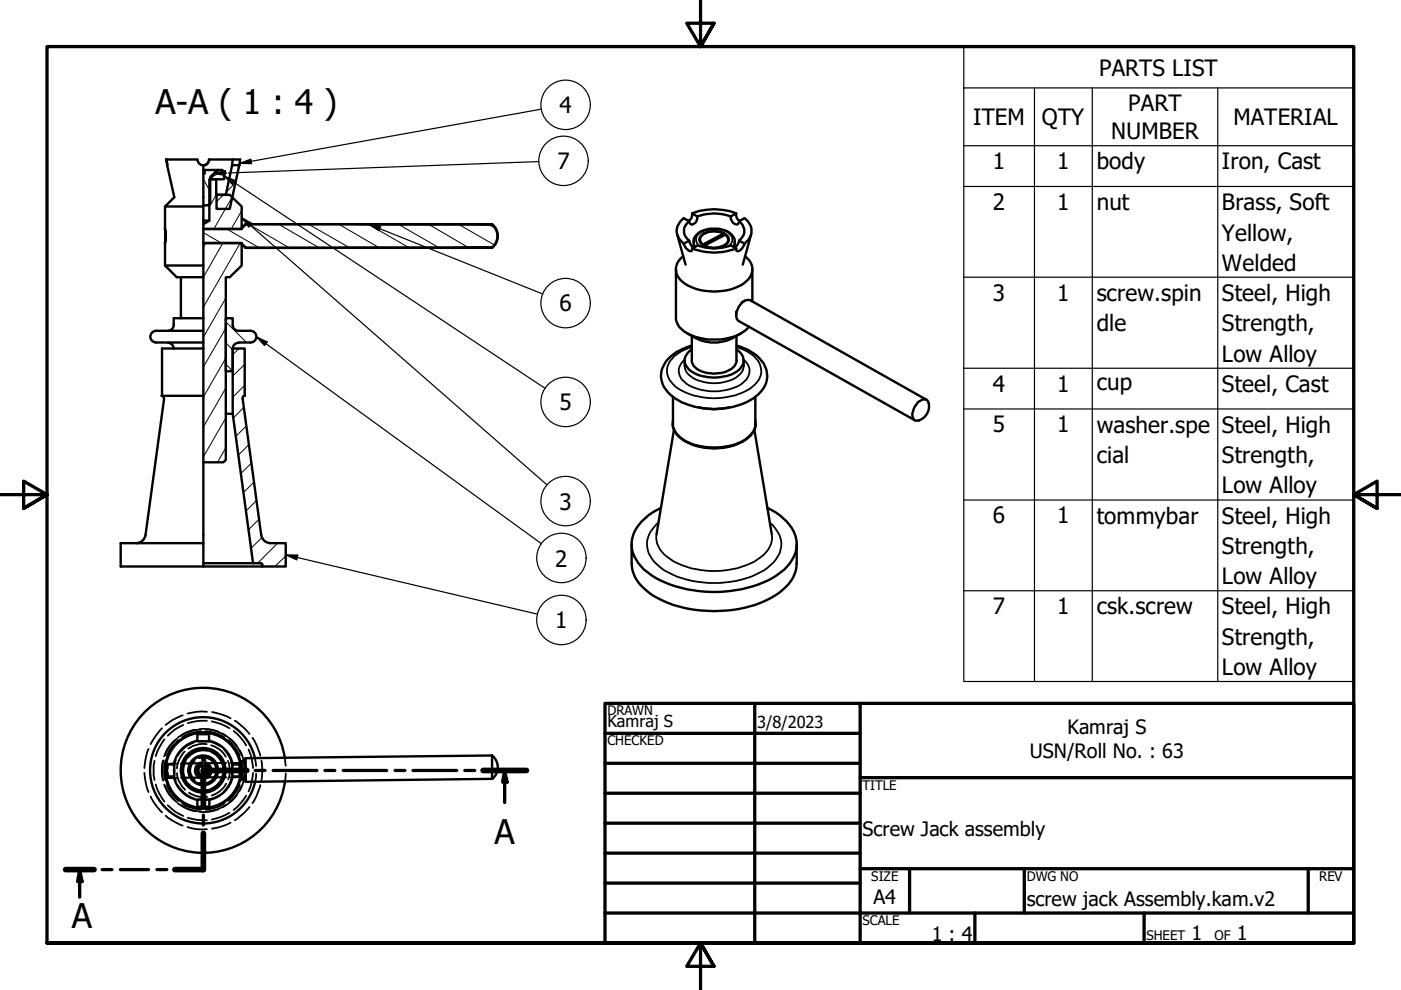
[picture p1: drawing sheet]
<svg xmlns="http://www.w3.org/2000/svg" width="297mm" height="210mm" viewBox="0 0 297 210" stroke-linecap="round" stroke-linejoin="round" font-family="sans-serif">
<!-- layer: Hatch (ISO) -->
<g fill="none" stroke="#000" stroke-width=".21">
<path d="M43.1 38l1.5 2.6M45.6 36l.2 .4M47.3 36.2l-2.4 1.4M50 38.7l-2 2M43.1 49.3l3.8 2.2M43.6 51.5l-.5 .9M45.8 41.3l-1.4 2.6M47.2 51.5l-4.1 7.3M47.4 41.3l-1.5 1.5M48.1 48.5l6.9 4M49.2 41.8l-3.9 6.7M50.9 51.5l-7.8 13.6"/>
<path d="M51.2 44.7l-2.2 3.8M52.7 47.5l8.6 5M59.1 47.5l8.6 5M65.4 47.5l8.6 5M71.8 47.5l8.5 5M78.2 47.6l8.5 4.9M84.5 47.6l8.5 4.9M90.9 47.6l8.4 4.9M97.3 47.6l7.5 4.3M103.7 47.7l1.3 .7M47.9 77.2l1.4 1.5M47.9 72.7l1.4 1.5"/>
<path d="M47.9 68.2l4.4 4.4M47.9 63.2l-4.8 8.3M47.9 69.6l-4.8 8.2M47.9 75.9l-4.8 8.3M50.7 73.9l-1.4 1.3M51.9 77.3l-2.6 2.4M47.9 82.3l-4.8 8.2M47.9 88.6l-4.8 8.3M47.9 95l-1.8 3M51.7 86.4l-2.2 2.2M51.9 81.7l-2.6 2.5M52.2 90.3l-2.2 2.3"/>
<path d="M52.8 94.3l-2.3 2.2M53.3 98.2l-2.2 2.2M53.8 102.2l-2.2 2.2M54.4 106.1l-2.3 2.3M54.9 110.1l-2.2 2.2M55.6 114l-2.4 2.2M58.9 115.2l-4.3 4.2M60.6 117.9l-2.3 2.2"/>
</g>
<!-- layer: Hidden (ISO) -->
<g fill="none" stroke="#000" stroke-width=".38">
<path d="M31.5 158.8a13.1 13.1 0 0 0-.9 4M34.4 154.4l-1.1 1.3-1.4 2.1M34.9 156.8a11.9 11.9 0 0 0-1.9 3.5M37 157a8 8 0 0 0-2.2 3.4M37.5 156.6l-.2 .2a8.8 8.8 0 0 0-2.3 3.3M37.8 156.9l-.1 .1a7.9 7.9 0 0 0-2.3 3.3M38.7 151.7h-.2a11 11 0 0 0-3.4 2M38.9 153.7a8.9 8.9 0 0 0-3.3 2.3M39.2 159.4l-.6 .6a5.7 5.7 0 0 0-1.1 2.9M41.1 157.4a6.3 6.3 0 0 0-3.4 2.8M41.3 154.7a8.4 8.4 0 0 0-3.6 1.7M42.3 157.2l.4-.1a5.7 5.7 0 0 1 3.8 1.1"/>
<path d="M42.4 154.6a8.2 8.2 0 0 1 3.9 .6M42.5 154.7h-.1a7.9 7.9 0 0 0-4 1.3M42.6 155l-.8 .2a7 7 0 0 0-3.1 1.1M43.6 154.7a7.4 7.4 0 0 1 4.2 1.3M43.6 155a9.4 9.4 0 0 1 4 1.3M43.8 157.8a5.8 5.8 0 0 0-3.9 .9M43.9 159.2a4 4 0 0 0-3.9 1.3M43.9 150.9a10.9 10.9 0 0 0-4.1 .4M43.9 152.8a11.2 11.2 0 0 0-4.1 .5M44.8 158a5.1 5.1 0 0 1 3.1 2.4M44.9 159.5a4.3 4.3 0 0 1 2.4 3.3M44.9 152.9a11.2 11.2 0 0 1 3.7 1.5"/>
<path d="M45 151a12.9 12.9 0 0 1 3.9 1.3M47.2 155.5l.3 .2a8.4 8.4 0 0 1 2.7 2.5M47.4 158.8l.3 .3a6.9 6.9 0 0 1 1.6 3.7M48.4 156.9l.7 .7a6.7 6.7 0 0 1 1.7 2.7M48.7 156.6a8.8 8.8 0 0 1 2.5 3.5M49.5 155a11.5 11.5 0 0 1 2.7 3M49.8 152.8l2 1.6 1.1 1.2M50.8 159a8.2 8.2 0 0 1 1.1 3.8M52.7 158.9a12.2 12.2 0 0 1 1 3.9M53.5 156.4l.9 1.6 .8 2.2M30.6 163.9a13.3 13.3 0 0 0 .9 4M31.9 168.9l1.4 2.1 1.1 1.2"/>
<path d="M32.8 161.3a10.9 10.9 0 0 0 0 4.1M33 166.3a11.3 11.3 0 0 0 1.9 3.7M34.5 161.4v.1a8.3 8.3 0 0 0 0 3.8M34.6 161.2l-.1 .3a9.2 9.2 0 0 0 .1 4M34.8 166.3a8 8 0 0 0 2.2 3.3M35 166.6a8.3 8.3 0 0 0 2.5 3.5M35.1 161.3l-.1 .3a8.6 8.6 0 0 0 .1 3.9M35.1 172.9l1.4 1.1 2.2 1M35.1 164.9h2.6M35.4 166.4a8 8 0 0 0 2.4 3.4M35.6 170.7a8.9 8.9 0 0 0 3.3 2.3M35.6 162v.9"/>
<path d="M35.6 163.9v1M37.3 161.1a5.8 5.8 0 0 0 0 4.5M37.5 163.9a5.3 5.3 0 0 0 1.7 3.6M37.7 161.9l-2.6 .1M37.7 166.5a6.3 6.3 0 0 0 3.4 2.8M37.7 170.3l.2 .2a7.9 7.9 0 0 0 3.4 1.5M38.4 164.9h4.5M38.4 170.7a7.8 7.8 0 0 0 4.1 1.4M38.7 170.3a7 7 0 0 0 3.9 1.4M39.4 161.3a4.2 4.2 0 0 0 0 4.2M39.8 175.4a9.4 9.4 0 0 0 4.1 .4M39.8 173.4a11.2 11.2 0 0 0 4.1 .5"/>
<path d="M40.1 166.3a4.1 4.1 0 0 0 3.8 1.2M40.1 168.1l.2 .1a5.8 5.8 0 0 0 3.6 .7M41.2 161.3a2.78 2.78 0 0 0 0 4.2M41.3 161.3a2.64 2.64 0 0 0 0 4.1M42.2 160.8a2.71 2.71 0 0 1 3.6 2M42.2 160.7a2.78 2.78 0 0 1 3.6 2.1M42.5 161.6a1.79 1.79 0 0 0-1.2 1.8 1.79 1.79 0 0 0 1.2 1.7M42.7 162.2a1.28 1.28 0 0 0-.9 1.2 1.28 1.28 0 0 0 .9 1.2M42.7 161.9a1.49 1.49 0 0 0-1.1 1.4 1.49 1.49 0 0 0 1 1.5M42.8 161.8l-4.5 .1M43.5 162.2a1.26 1.26 0 0 1 .9 1.2 1.26 1.26 0 0 1-.9 1.2M43.6 161.6a1.8 1.8 0 0 1 1.3 1.7 1.8 1.8 0 0 1-1.2 1.8"/>
<path d="M43.6 162a1.51 1.51 0 0 1 1 1.4 1.51 1.51 0 0 1-1.1 1.4M43.6 164.8h4.4M43.9 162.8a1.01 1.01 0 0 0-1.4-.2 1.01 1.01 0 0 0-.1 1.5 1.01 1.01 0 0 0 1.5-.1M45.8 163.9a2.7 2.7 0 0 1-3.5 2.1M45.8 163.9a2.73 2.73 0 0 1-3.6 2.1M46.3 171.5a7.4 7.4 0 0 1-3.9 .6M46.5 168.6a5.8 5.8 0 0 1-4.2 .9M47.3 163.9l-.1 .3a4.1 4.1 0 0 1-2.2 3M47.6 170.3a7.6 7.6 0 0 1-4 1.4M47.8 170.7v.1a7.7 7.7 0 0 1-4.2 1.3M47.9 166.2a5.4 5.4 0 0 1-3 2.5M47.9 161.8h-4.3"/>
<path d="M48.3 161.3l.3 1.2a4.7 4.7 0 0 1-.2 2.8M48.6 172.3a11.2 11.2 0 0 1-3.7 1.5M48.9 174.4a12.5 12.5 0 0 1-3.9 1.3M49 161.8h2.1v1M49.3 163.9v.2a6.3 6.3 0 0 1-1.9 3.8M50.2 168.6a9.3 9.3 0 0 1-3 2.6M50.8 166.4a8 8 0 0 1-2.4 3.4M51.1 163.7v1.1h-2.1M51.2 161.3v.3a8.6 8.6 0 0 1 0 3.9M51.2 166.6a8.6 8.6 0 0 1-2.5 3.5M51.6 161.2a8.9 8.9 0 0 1 0 4.3M51.9 163.9a7.4 7.4 0 0 1-1.1 3.8"/>
<path d="M52.2 168.7a11.5 11.5 0 0 1-2.7 3M52.9 171.1l-1.1 1.2-2 1.6M53.7 163.9a12.2 12.2 0 0 1-1 3.9M54 160.8l.3 1.6M54.3 164.1l-.2 1.6M55.2 166.5l-.8 2.2-.9 1.6M55.4 161.3a11.6 11.6 0 0 1 0 4.2M60.4 160.7l.2 1.6M60.6 164l-.1 1.6"/>
</g>
<!-- layer: Visible (ISO) -->
<g fill="none" stroke="#000" stroke-width=".51">
<path d="M35.2 33.8h6.6a1.31 1.31 0 0 0 1.3 1.2M35.2 33.8l.2 1.2zM35.4 35l1.6 6.8-2 2M43.1 35v32.5M43.1 36.8h.3v-.8h2.7l-1.5 1.6v5.4l-.5 .5h-1M43.1 36h.3M44.8 37.4h.1M46.1 36h.1M47 36l.4 .3v.2M47 36h-.8l-1.3 1.4v.6h2.6v-1.5M49.2 35h1.5l-2 9.3h-2.8v-3h2zM49.4 33.8l-.2 1.2"/>
<path d="M49.4 33.8h-5.1a1.19 1.19 0 0 1-1.2 1.2M49.4 33.8h1.5l-.2 1.2M35 48.5l.1 .7-.1 2.3 .1-1.2zM35 56.3h8.1M35 56.3l2.5 2.5h5.6M35 43.8h8.1M35 43.8v4.7M35 51.5v4.8M38.4 58.8v8.7M43.1 46.8h1.3v-8.8h1.4v3.3h2.9l2.5 2.5v4.7h-8.1h8l1-1 52.2 .2v-.2M44.4 46.8l-1.3 .7M51.2 51.7l.9 .8h52.2v-.1l-52.2 .1-1-1h-8h8.1v4.8l-2.5 2.5h-.8v38.7l-.5 .5h-4.3"/>
<path d="M104.3 47.5a3.2 3.2 0 0 1 0 5.1M104.3 47.5h-52.2l-.9 .9M104.3 47.6a3.1 3.1 0 0 1 0 4.9M143.3 57.1v10.2a4.1 4.1 0 0 0 2.9 3.6 12.9 12.9 0 0 0 11.2-.4l1.4-1.2M143.6 49.7l1.8 6.4M144.8 54.3a3.3 3.3 0 0 0 .4 5.8 12.3 12.3 0 0 0 12.5 0 3.3 3.3 0 0 0 1.2-4.9l-.9-.9M145 51.7v.2a2.15 2.15 0 0 0 1.5 1.3l.2-.2v-.3M146.1 46.9a2.51 2.51 0 0 0 0 4.1M146.1 46.9l-1.1-.6a3.2 3.2 0 0 0 0 5.4M146.1 51a2.15 2.15 0 0 0 1 1.5M146.1 51l-1.1 .7M146.7 45.2a1.45 1.45 0 0 1-.7 1.6"/>
<path d="M146.7 52.7l1.2-.7a10.3 10.3 0 0 0 7.1 0l1.1 .7M146.7 52.7a12.7 12.7 0 0 0 9.4 0M146.7 45.2a12.7 12.7 0 0 1 9.4 0M146.7 45.2l1.1 .7M147.1 52.4a3.3 3.3 0 0 1 .2-2.1 5.2 5.2 0 0 1 5.7-1.6 3 3 0 0 1 2.8 2.5v1.2M147.8 45.9a1.29 1.29 0 0 1-1.4 1.6l-.3-.6M147.8 45.9a10.3 10.3 0 0 1 7.1 0M148.8 49.8a4.5 4.5 0 0 1 5.4 .2 1.43 1.43 0 0 1-1 2.2 4.4 4.4 0 0 1-4.6-.6 1.19 1.19 0 0 1 .2-1.8zM149.7 52.3l.1 .1M149.7 52.2l.2 .2M149.8 52.3l.1 .1M153.1 52.3l-.1 .1"/>
<path d="M153.4 49.5a4.2 4.2 0 0 0-4.7 .6 1.43 1.43 0 0 0 1.1 2.1 4.2 4.2 0 0 0 4.4-.7 1.2 1.2 0 0 0-.4-1.7l-4.4 2.2 .5 .4M153.4 49.5l-.3 .6M153.4 49.5l-4.4 2.4M153.5 52l-.6 .4M154.9 45.9a1.36 1.36 0 0 0 1.5 1.6l.3-.6M156.1 45.2a1.45 1.45 0 0 0 .7 1.6M156.1 45.2l-1.2 .7M156.7 51l-.4 1-.5 .5M156.7 46.9a2.51 2.51 0 0 1 0 4.1M156.7 46.9l1.2-.6a3.2 3.2 0 0 1 0 5.4M156.7 51l1.2 .7M157.9 51.7l-.1 .2a2.15 2.15 0 0 1-1.5 1.3l-.2-.2v-.3"/>
<path d="M159.3 49.7l-1.8 6.4M159.5 57.1v6.8M33.1 72.6h10M33.1 70.1h10M33.1 70.1a1.24 1.24 0 0 0-1.2 1.3 1.24 1.24 0 0 0 1.2 1.2M35.6 72.7a1.24 1.24 0 0 1 1.2 1.2M36.8 68.9a1.24 1.24 0 0 1-1.2 1.2M43.1 73.9v46.2M43.1 67.5v6.4M43.1 73.9h-8.7v10M43.1 67.5h-6.3v1.4M49.3 68.9a1.24 1.24 0 0 0 1.3 1.2"/>
<path d="M49.3 68.9v-1.4h-1.4v11.2h1.4v-4.8M50.6 72.7a1.24 1.24 0 0 0-1.3 1.2M50.6 70.1h2.5a1.24 1.24 0 0 1 1.3 1.3 1.24 1.24 0 0 1-1.3 1.2h-2.5M145.2 76.4v1.2M145.7 70.6a9.5 9.5 0 0 0 7.8 1.8 12.7 12.7 0 0 0 3.7-1.8M146.7 74.1a2.56 2.56 0 0 0-1.6 2.2 2.56 2.56 0 0 0 1.3 2.3 9.3 9.3 0 0 0 10.4-.3 2.59 2.59 0 0 0-.7-4.2M146.7 71.2v5.2a3.2 3.2 0 0 0 2.7 2.6 6.7 6.7 0 0 0 6.4-1.4l.3-.8v-5.6M146.7 73.3a9.4 9.4 0 0 0-6.1 4.5 5.3 5.3 0 0 0 2.3 6.5 16.6 16.6 0 0 0 15.3 1 6.9 6.9 0 0 0 4.5-5.5 6.7 6.7 0 0 0-4.3-5.7l-2.3-.8M156.1 66.1v.8M157.7 76.4v1.2M157.9 63.8l-.7 .4M34.3 83.9a.48 .48 0 0 1 .4 .6"/>
<path d="M34.3 83.9h8.8M34.8 84.5l-3.9 28.9M47.9 87.7h1.4M51.4 84.5l4 28.9M51.9 83.9a.48 .48 0 0 0-.5 .6M51.9 83.9v-10h-2.6v13.8l4.4 31.7h1.7M142.7 89.2a4.2 4.2 0 0 0 2.7 4.4 13.9 13.9 0 0 0 12.7-.3 4 4 0 0 0 2-4.1M142.7 84.1v5.8a4.9 4.9 0 0 0 3.5 4.1 13.7 13.7 0 0 0 11.7-.7l.6-.5a3.5 3.5 0 0 0 1.6-2.9v-5.8M142.9 91.2l-3.7 22.1M148.2 86.4a13.7 13.7 0 0 0 6.4 0M160 91.2l3.6 22.1M194.9 89.1a1.12 1.12 0 0 1-1.3-.3 1.12 1.12 0 0 1-.1-1.3 3.1 3.1 0 0 1 2.7-2.8 1.53 1.53 0 0 1 .7 2.1 3.2 3.2 0 0 1-2.1 2.3"/>
<path d="M196.4 84.7l-37.6-21.1a2.84 2.84 0 0 0-2.6 2.4l-.1 .9a1.24 1.24 0 0 0 .5 1.1l37.4 21.1M30.8 113.4a2 2 0 0 1-1.9 1.8M43.1 115.2h-17.5v4.9h30M43.1 119.4h10.6M55.3 119.4l.3 .2M55.4 113.4a2 2 0 0 0 2 1.8h3.2v4.9h-5v-.4M133.9 115.4v4.1a7.3 7.3 0 0 0 3.1 5.6 22.2 22.2 0 0 0 14.4 4.5 23.3 23.3 0 0 0 14.5-4.5 7.3 7.3 0 0 0 3-5.6v-4.1M140.1 107.7a9.9 9.9 0 0 0-6.2 7.2 8.2 8.2 0 0 0 4.2 7.1 26.9 26.9 0 0 0 20.3 2.6 15.7 15.7 0 0 0 9.1-5.2 6.4 6.4 0 0 0-.7-8.8 13.1 13.1 0 0 0-4.1-2.9M41.8 155.5a8 8 0 0 0-6.6 6.6M41.8 157.1a6.4 6.4 0 0 0-5 5M41.8 157.1l.2 .1h2.1l.2-.1M44.3 155.5a1.19 1.19 0 0 1-1.2 .2l-1.3-.2v1.6"/>
<path d="M44.3 155.5v1.6M44.3 157.1a6.4 6.4 0 0 1 5 5M44.3 155.5a8 8 0 0 1 6.7 6.6M35.2 164.6a8 8 0 0 0 6.6 6.6M35.2 162.1h1.6l.2 .2-.1 2.3h-1.7a4.3 4.3 0 0 0 0-2.5zM36.8 164.6a6.4 6.4 0 0 0 5 5M41.9 169.6l.7-.1h1.7l.1 .1v1.6l-.3-.2h-2l-.3 .2zM42.7 165.6h.5M42.9 161.1h.5M43 160.3a3 3 0 0 0-2.9 2.9 3 3 0 0 0 2.6 3.1l.3-5.9M43.5 160.3a3 3 0 0 1 2.6 3.1 3 3 0 0 1-2.9 2.9M43.5 160.4l-.3 5.9"/>
<path d="M49.3 162.2l.1-.1h1.5a4.3 4.3 0 0 0 0 2.5h-1.5l-.1-.1zM49.3 164.6a6.4 6.4 0 0 1-5 5M51 164.6a8 8 0 0 1-6.7 6.6M51.1 161.8l1-1v5l-1-1M54 160.7a11.3 11.3 0 0 0-17.4-6.6 11.3 11.3 0 0 0 .2 18.6 11.3 11.3 0 0 0 17.3-7M60.4 160.6a17.5 17.5 0 0 0-26.9-11.9 17.5 17.5 0 0 0 .3 29.4 17.5 17.5 0 0 0 26.6-12.5M104.3 160.2a3.2 3.2 0 0 1 0 5M104.3 160.2v4.9l-52.2 .7M104.3 160.2l-52.2 .6"/>
<circle cx="43.1" cy="163.3" r="8.1"/>
<circle cx="43.1" cy="163.3" r="3.1"/>
<circle cx="43.1" cy="163.3" r="4.4"/>
<circle cx="43.1" cy="163.3" r="4.7"/>
</g>
<g fill="#000">
<circle cx="35.2" cy="33.8" r=".25"/>
<circle cx="147.1" cy="52.4" r=".25"/>
<circle cx="155.8" cy="52.4" r=".25"/>
</g>
<!-- layer: Visible Narrow (ISO) -->
<path d="M147.1 51.2v.4l.3 .7M148.5 52.2a1.63 1.63 0 0 1-.9-1.4 1.63 1.63 0 0 1 .9-1.5 5.7 5.7 0 0 1 6.2 .3 1.54 1.54 0 0 1-.3 2.6M155.8 51.2l-.2 .7-.2 .3M145.2 76.2a2.83 2.83 0 0 0-.2 4.7 9.4 9.4 0 0 0 6.4 2.1 9.4 9.4 0 0 0 6.8-2.5 2.86 2.86 0 0 0-.5-4.3M145.2 77.6a3.9 3.9 0 0 0 3.6 3.3 8.8 8.8 0 0 0 8.1-1.6 2.44 2.44 0 0 0 .8-1.7M146.7 73.6a7.6 7.6 0 0 0-5.2 4 4.4 4.4 0 0 0 2.4 4.9 15 15 0 0 0 15.6-.5 3.9 3.9 0 0 0 .3-6.5l-1.2-.9-2.5-1M144.7 93.1a12.6 12.6 0 0 0 11.6 1.1l1.9-1.1M139.2 113.3a5.4 5.4 0 0 0 3 5.3 18.4 18.4 0 0 0 18.5 0 5.4 5.4 0 0 0 2.9-5.3M139.6 110.8a5.6 5.6 0 0 0-2.1 6.5 10.8 10.8 0 0 0 7.1 5.3 22.6 22.6 0 0 0 17.4-1.7 7.2 7.2 0 0 0 3.7-5.6 6.2 6.2 0 0 0-2.5-4.5" fill="none" stroke="#000" stroke-width=".38"/>
<!-- layer: Section Line (ISO) -->
<g fill="none" stroke="#000" stroke-width=".7">
<path d="M43.1 172.8v2.1M43.1 176.7v7.7h-6M52.3 163.4h-9.2v7.7M54.1 163.4h2.1M57.9 163.4h9.3M68.9 163.4h2.1M72.8 163.4h9.2M83.8 163.4h2.1M87.6 163.4h9.2M98.6 163.4h2M102.4 163.4h9.2M107 163.4l.5 2.4h-.9z"/>
<path d="M107 163.4v6.8M13.9 184.4h6M16.9 184.4l.5 2.5h-1zM16.9 184.4v5.8M21.7 184.4h2M25.5 184.4h6M33.3 184.4h2.1"/>
</g>
<path d="M43.1 176.7v7.7h-6M52.3 163.4h-9.2v7.7M102.4 163.4h9.2M13.9 184.4h6" fill="none" stroke="#000" stroke-width="1.2"/>
<g fill="#000">
<path d="M107 163.4l.5 2.4h-.9z" fill-rule="evenodd"/>
<path d="M16.9 184.4l.5 2.5h-1z" fill-rule="evenodd"/>
</g>
<!-- layer: Symbol (ISO) -->
<g fill="none" stroke="#000" stroke-width=".25">
<path d="M204.3 18.6v-8.7h82.6v8.7M219.3 18.6v125.9M231.6 18.6v125.9M258.2 18.6v125.9M286.9 18.6h-82.6v12.3M286.9 18.6v125.9h-82.6v-113.6M47.8 37.5l67.8 44.8M47.8 37.4l2 .9-.5 .8-1.5-1.5M47.9 36.9l-.1-.7-2.5 .6 2.4 .4M48 36.7l-2.7 .1M50.8 34.6l2.3-.8 .2 .9zM114.2 34.3l-65.8 2.4"/>
<path d="M114.7 23.1l-63.9 11.5M204.3 30.9h82.6M204.3 39.5h82.6M51.2 46.1l2.3 1.3-.7 .8zM51.2 46.1l64.8 56.7M78.2 47.5l2.5 .5-.4 .9zM78.2 47.5l36.9 14.8M204.3 58.8h82.6M54.4 71.4l2.2 1.1-.5 .8zM54.4 71.4l60.4 43.9M204.3 78.1h82.6M204.3 86.7h82.6"/>
<path d="M60.6 117.6l2.5 .1-.2 1zM60.6 117.6l53.3 12.6M204.3 106h82.6M204.3 125.3h82.6"/>
<circle cx="119.5" cy="34.1" r="5.2"/>
<circle cx="119.9" cy="22.2" r="5.2"/>
<circle cx="119.9" cy="64.3" r="5.2"/>
<circle cx="119.9" cy="85.2" r="5.2"/>
<circle cx="119" cy="118.3" r="5.2"/>
<circle cx="119.9" cy="106.2" r="5.2"/>
<circle cx="119" cy="131.4" r="5.2"/>
</g>
<!-- layer: Border (ISO) -->
<path d="M148.5 -.1v10l-2.9-5h5.8l-2.9 5 2.9-5M0 104.9h10l-5-2.9v5.8l5-2.9-5 2.9M297 104.9h-10l5-2.9v5.8l-5-2.9 5 2.9M10 199.9v-190h277v190h-277h277M151.4 204.9l-2.9-5 2.9 5h-5.8l2.9-5v10" fill="none" stroke="#000" stroke-width=".7"/>
<!-- layer: Border (ANSI) -->
<g fill="none" stroke="#000" stroke-width=".7">
<path d="M128.3 149.1h158.7v50.8h-158.7zM128.3 155.5h54.1M160 149.1v50.8M182.4 149.1v50.8M128.3 161.8h54.1M128.3 168.2h54.1M128.3 174.5h54.1M182.4 164.9h104.6M128.3 180.9h54.1M128.3 187.2h54.1M128.3 193.6h158.7M182.4 184.2h104.6"/>
<path d="M192.8 184.2v9.4M206.7 193.6v6.3M217.2 184.2v9.4M242.6 193.6v6.3M277.4 184.2v9.4"/>
</g>
<!-- layer: Symbol (ISO) -->
<g fill="#000">
<path d="M45.3 36.8l2.5-.6 .1 1z" fill-rule="evenodd"/>
<path d="M47.5 37.3l2.3 1-.5 .8z" fill-rule="evenodd"/>
<path d="M50.8 34.6l2.3-.8 .2 .9z" fill-rule="evenodd"/>
<path d="M51.2 46.1l2.3 1.3-.7 .8z" fill-rule="evenodd"/>
<path d="M78.2 47.5l2.5 .5-.4 .9z" fill-rule="evenodd"/>
<path d="M54.4 71.4l2.2 1.1-.5 .8z" fill-rule="evenodd"/>
<path d="M60.6 117.6l2.5 .1-.2 1z" fill-rule="evenodd"/>
</g>
<g font-size="7.2">
<text x="33" y="24.2">A-A ( 1 : 4 )</text>
<text x="104.8" y="178.9">A</text>
<text x="15.2" y="196.8">A</text>
</g>
<g font-size="4.8">
<text x="233" y="16">PARTS LIST</text>
<text x="118.6" y="24">4</text>
<text x="239.2" y="23.6">PART</text>
<text x="206.3" y="26.5">ITEM</text>
<text x="220.9" y="26.6">QTY</text>
<text x="235.6" y="29.4">NUMBER</text>
<text x="261.5" y="26.5">MATERIAL</text>
<text x="118.2" y="35.8">7</text>
<text x="210.5" y="35.8">1</text>
<text x="224.2" y="35.8">1</text>
<text x="232.5" y="35.9">body</text>
<text x="259.1" y="35.9">Iron, Cast</text>
<text x="210.5" y="44.5">2</text>
<text x="224.2" y="44.5">1</text>
<text x="232.5" y="44.4">nut</text>
<text x="259.1" y="44.6">Brass, Soft</text>
<text x="259.1" y="51">Yellow,</text>
<text x="259.1" y="57.4">Welded</text>
<text x="210.5" y="63.8">3</text>
<text x="224.2" y="63.8">1</text>
<text x="232.5" y="63.8">screw.spin</text>
<text x="259.1" y="63.9">Steel, High</text>
<text x="118.6" y="66">6</text>
<text x="232.5" y="70.2">dle</text>
<text x="259.1" y="70.3">Strength,</text>
<text x="259.1" y="76.7">Low Alloy</text>
<text x="210.5" y="83">4</text>
<text x="224.2" y="83">1</text>
<text x="232.5" y="82.6">cup</text>
<text x="259.1" y="83.1">Steel, Cast</text>
<text x="118.6" y="87">5</text>
<text x="210.5" y="91.7">5</text>
<text x="224.2" y="91.7">1</text>
<text x="232.5" y="91.7">washer.spe</text>
<text x="259.1" y="91.7">Steel, High</text>
<text x="232.5" y="98.2">cial</text>
<text x="259.1" y="98.2">Strength,</text>
<text x="259.1" y="104.6">Low Alloy</text>
<text x="118.6" y="108">3</text>
<text x="210.5" y="111">6</text>
<text x="224.2" y="111">1</text>
<text x="232.5" y="111">tommybar</text>
<text x="259.1" y="111">Steel, High</text>
<text x="259.1" y="117.4">Strength,</text>
<text x="117.7" y="120.1">2</text>
<text x="259.1" y="123.9">Low Alloy</text>
<text x="210.5" y="130.2">7</text>
<text x="224.2" y="130.2">1</text>
<text x="232.5" y="130.3">csk.screw</text>
<text x="259.1" y="130.3">Steel, High</text>
<text x="117.7" y="133.2">1</text>
<text x="259.1" y="136.8">Strength,</text>
<text x="259.1" y="143.2">Low Alloy</text>
</g>
<g font-size="4.2">
<text x="226.3" y="155.7">Kamraj S</text>
<text x="218.4" y="160.7">USN/Roll No. : 63</text>
<text x="182.9" y="177.2">Screw Jack assembly</text>
<text x="185.2" y="191.7">A4</text>
<text x="217.7" y="192.2">screw jack Assembly.kam.v2</text>
<text x="197.5" y="199.4">1 : 4</text>
<text x="252.6" y="199.4">1</text>
<text x="262.3" y="199.4">1</text>
</g>
<g font-size="3.5">
<text x="128.8" y="154.2">Kamraj S</text>
<text x="160.5" y="154.4">3/8/2023</text>
</g>
<g font-size="2.8">
<text x="128.8" y="151.7">DRAWN</text>
<text x="128.8" y="158">CHECKED</text>
<text x="182.9" y="167.4">TITLE</text>
<text x="184.7" y="186.7">SIZE</text>
<text x="217.7" y="186.7">DWG NO</text>
<text x="279.7" y="186.7">REV</text>
<text x="182.9" y="196.1">SCALE</text>
<text x="243.1" y="199.4">SHEET</text>
<text x="257.5" y="199.4">OF</text>
</g>
</svg>
